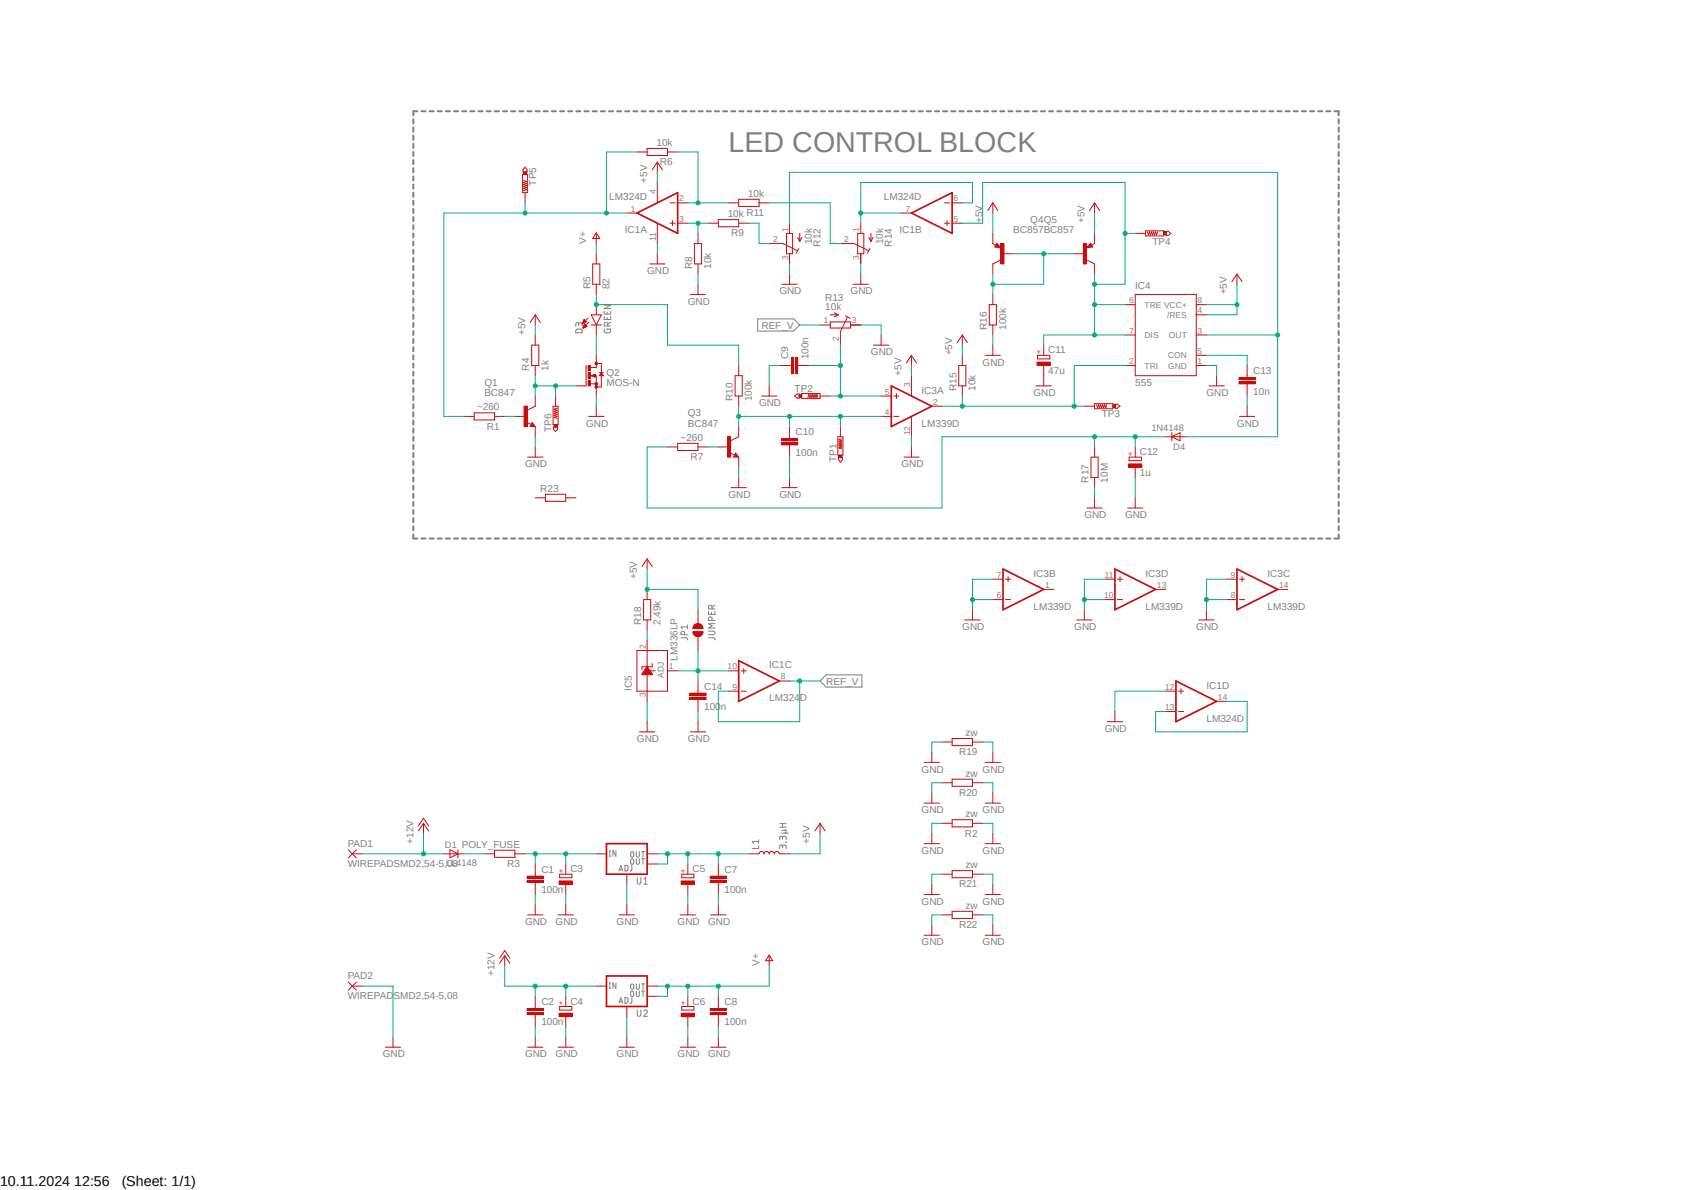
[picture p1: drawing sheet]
<svg xmlns="http://www.w3.org/2000/svg" width="420mm" height="297mm" viewBox="0 0 420 297" stroke-linecap="round" stroke-linejoin="round" font-family="sans-serif">
<path d="M85.6 27.5l249 237M334.6 27.5l-249 237" fill="none" stroke="#fff" stroke-width=".25"/>
<g fill="none" stroke="#808080" stroke-width=".51">
<path d="M103.2 29.8v1M103.2 31.8v1.1M103.2 33.9v1M103.2 35.9v1M103.2 37.9v1M103.2 40v1M104.2 27.8h-1v1M105.2 27.8h1.1M107.3 27.8h1M109.3 27.8h1M111.3 27.8h1.1M113.4 27.8h1"/>
<path d="M115.4 27.8h1M117.4 27.8h1M119.5 27.8h1M121.5 27.8h1M123.5 27.8h1.1M125.6 27.8h1M127.6 27.8h1.1M129.7 27.8h1M131.7 27.8h1M133.7 27.8h1M135.8 27.8h1M137.8 27.8h1"/>
<path d="M139.8 27.8h1M141.9 27.8h1M143.9 27.8h1M145.9 27.8h1.1M148 27.8h1M150 27.8h1M152.1 27.8h1M154.1 27.8h1M156.1 27.8h1M158.2 27.8h1M160.2 27.8h1M162.2 27.8h1"/>
<path d="M164.3 27.8h1M166.3 27.8h1M168.3 27.8h1M170.3 27.8h1.1M172.4 27.8h1M174.5 27.8h1M176.5 27.8h1M178.5 27.8h1M180.6 27.8h1M182.6 27.8h1M184.6 27.8h1M186.6 27.8h1.1"/>
<path d="M188.7 27.8h1M190.7 27.8h1M192.7 27.8h1.1M194.8 27.8h1M196.8 27.8h1.1M198.9 27.8h1M200.9 27.8h1M202.9 27.8h1.1M205 27.8h1M207 27.8h1M209 27.8h1.1M211.1 27.8h1"/>
<path d="M213.1 27.8h1M215.1 27.8h1.1M217.2 27.8h1M219.2 27.8h1.1M221.3 27.8h1M223.3 27.8h1M225.3 27.8h1.1M227.4 27.8h1M229.4 27.8h1M231.4 27.8h1.1M233.5 27.8h1M235.5 27.8h1"/>
<path d="M237.5 27.8h1M239.6 27.8h1M241.6 27.8h1.1M243.7 27.8h1M245.7 27.8h1M247.7 27.8h1.1M249.8 27.8h1M251.8 27.8h1M253.8 27.8h1M255.9 27.8h1M257.9 27.8h1M259.9 27.8h1"/>
<path d="M262 27.8h1M264 27.8h1M266.1 27.8h1M268.1 27.8h1M270.1 27.8h1M272.2 27.8h1M274.2 27.8h1M276.2 27.8h1M278.3 27.8h1M280.3 27.8h1M282.3 27.8h1M284.4 27.8h1"/>
<path d="M286.4 27.8h1M288.5 27.8h1M290.5 27.8h1M292.5 27.8h1M294.6 27.8h1M296.6 27.8h1M298.6 27.8h1M300.7 27.8h1M302.7 27.8h1M304.7 27.8h1M306.7 27.8h1.1M308.8 27.8h1"/>
<path d="M310.8 27.8h1.1M312.9 27.8h1M314.9 27.8h1M316.9 27.8h1.1M319 27.8h1M321 27.8h1M323 27.8h1.1M325.1 27.8h1M327.1 27.8h1M329.1 27.8h1.1M331.2 27.8h1M333.2 27.8h1.1v1"/>
<path d="M334.3 29.8v1M334.3 31.8v1.1M334.3 33.9v1M334.3 35.9v1M334.3 37.9v1M334.3 40v1M103.2 42v1M103.2 44v1M103.2 46.1v1M103.2 48.1v1M103.2 50.1v1M103.2 52.2v1"/>
<path d="M103.2 54.2v1M103.2 56.2v1M103.2 58.3v1M334.3 42v1M334.3 44v1M334.3 46.1v1M334.3 48.1v1M334.3 50.1v1M334.3 52.2v1M334.3 54.2v1M334.3 56.2v1M334.3 58.3v1"/>
<path d="M103.2 60.3v1M103.2 62.3v1M103.2 64.3v1.1M103.2 66.4v1M103.2 68.4v1M103.2 70.4v1.1M103.2 72.5v1M103.2 74.5v1M103.2 76.5v1.1M103.2 78.6v1M334.3 60.3v1M334.3 62.3v1"/>
<path d="M334.3 64.3v1.1M334.3 66.4v1M334.3 68.4v1M334.3 70.4v1.1M334.3 72.5v1M334.3 74.5v1M334.3 76.5v1.1M334.3 78.6v1M103.2 80.6v1M103.2 82.6v1M103.2 84.6v1M103.2 86.7v1"/>
<path d="M103.2 88.7v1M103.2 90.7v1M103.2 92.8v1M103.2 94.8v1M103.2 96.8v1M103.2 98.8v1.1M334.3 80.6v1M334.3 82.6v1M334.3 84.6v1M334.3 86.7v1M334.3 88.7v1M334.3 90.7v1"/>
<path d="M334.3 92.8v1M334.3 94.8v1M334.3 96.8v1M334.3 98.8v1.1M103.2 100.9v1M103.2 102.9v1M103.2 104.9v1.1M103.2 107v1M103.2 109v1M103.2 111v1.1M103.2 113.1v1M103.2 115.1v1"/>
<path d="M103.2 117.1v1.1M103.2 119.2v1M334.3 100.9v1M334.3 102.9v1M334.3 104.9v1.1M334.3 107v1M334.3 109v1M334.3 111v1.1M334.3 113.1v1M334.3 115.1v1M334.3 117.1v1.1M334.3 119.2v1"/>
<path d="M103.2 121.2v1M103.2 123.2v1M103.2 125.3v1M103.2 127.3v1M103.2 129.3v1M103.2 131.4v1M103.2 133.4v1h1M105.2 134.4h1.1M107.3 134.4h1M109.3 134.4h1M111.3 134.4h1.1M113.4 134.4h1"/>
<path d="M115.4 134.4h1M117.4 134.4h1M119.5 134.4h1M121.5 134.4h1M123.5 134.4h1.1M125.6 134.4h1M127.6 134.4h1.1M129.7 134.4h1M131.7 134.4h1M133.7 134.4h1M135.8 134.4h1M137.8 134.4h1"/>
<path d="M139.8 134.4h1M141.9 134.4h1M143.9 134.4h1M145.9 134.4h1.1M148 134.4h1M150 134.4h1M152.1 134.4h1M154.1 134.4h1M156.1 134.4h1M158.2 134.4h1M160.2 134.4h1M162.2 134.4h1"/>
<path d="M164.3 134.4h1M166.3 134.4h1M168.3 134.4h1M170.3 134.4h1.1M172.4 134.4h1M174.5 134.4h1M176.5 134.4h1M178.5 134.4h1M180.6 134.4h1M182.6 134.4h1M184.6 134.4h1M186.6 134.4h1.1"/>
<path d="M188.7 134.4h1M190.7 134.4h1M192.7 134.4h1.1M194.8 134.4h1M196.8 134.4h1.1M198.9 134.4h1M200.9 134.4h1M202.9 134.4h1.1M205 134.4h1M207 134.4h1M209 134.4h1.1M211.1 134.4h1"/>
<path d="M213.1 134.4h1M215.1 134.4h1.1M217.2 134.4h1M219.2 134.4h1.1M221.3 134.4h1M223.3 134.4h1M225.3 134.4h1.1M227.4 134.4h1M229.4 134.4h1M231.4 134.4h1.1M233.5 134.4h1M235.5 134.4h1"/>
<path d="M237.5 134.4h1M239.6 134.4h1M241.6 134.4h1.1M243.7 134.4h1M245.7 134.4h1M247.7 134.4h1.1M249.8 134.4h1M251.8 134.4h1M253.8 134.4h1M255.9 134.4h1M257.9 134.4h1M259.9 134.4h1"/>
<path d="M262 134.4h1M264 134.4h1M266.1 134.4h1M268.1 134.4h1M270.1 134.4h1M272.2 134.4h1M274.2 134.4h1M276.2 134.4h1M278.3 134.4h1M280.3 134.4h1M282.3 134.4h1M284.4 134.4h1"/>
<path d="M286.4 134.4h1M288.5 134.4h1M290.5 134.4h1M292.5 134.4h1M294.6 134.4h1M296.6 134.4h1M298.6 134.4h1M300.7 134.4h1M302.7 134.4h1M304.7 134.4h1M306.7 134.4h1.1M308.8 134.4h1"/>
<path d="M310.8 134.4h1.1M312.9 134.4h1M314.9 134.4h1M316.9 134.4h1.1M319 134.4h1M321 134.4h1M323 134.4h1.1M325.1 134.4h1M327.1 134.4h1M329.1 134.4h1.1M331.2 134.4h1M334.3 133.4v1h-1.1"/>
<path d="M334.3 121.2v1M334.3 123.2v1M334.3 125.3v1M334.3 127.3v1M334.3 129.3v1M334.3 131.4v1"/>
</g>
<g fill="none" stroke="#808080" stroke-width=".25">
<path d="M150.9 77.7v.7h1.6v-.7M150.9 79v.8h1.6v-.8M150.9 76.2h1.6l-1.6 .8h1.6M151.6 77.9v.5M151.6 79.2v.6M189.2 79.6h9l1.5 1.5-1.5 1.5h-9zM144 82.2h1.2l.2 .9h-1.6zM144.5 81a.45 .45 0 0 1 .3-.5 .45 .45 0 0 1 .5 .3l.1 .6M144.5 81.2l-.1-.5-.5-.1-.1 .8M150.9 82.1l.1 .9 1.1 .1 .3-.3 .1-.7h-.9v.3M151.8 81.4l-.1-.7a.46 .46 0 0 0-.5-.2 .46 .46 0 0 0-.3 .4v.5h1.6M152.5 80.5l-.7 .3"/>
<path d="M170.1 159.2h1.4l.2 .5M170.9 158.4v-.7a.46 .46 0 0 0-.5-.2 .46 .46 0 0 0-.3 .4v.5h1.6M171.7 156v.9M171.7 156.5h-1.6l.3 .4M176.9 159.2h1.5l.1 .5M176.9 157.5h1.2a.45 .45 0 0 1 .4 .5 .45 .45 0 0 1-.4 .4h-1.2M176.9 152.6v.7h1.6v-.7M177.6 152.8v.5M177.8 154.9v-.5a.45 .45 0 0 0-.4-.4 .45 .45 0 0 0-.5 .4v.5h1.6M177.8 152v-.5a.45 .45 0 0 0-.3-.4 .45 .45 0 0 0-.5 .2l-.1 .7h1.6M178.5 155.7h-1.6l.9 .5-.9 .6h1.6M178.5 151l-.7 .4"/>
<path d="M204.8 170l1.5-1.6h8.9v3.1h-8.9zM152.1 213.7h.3M152.1 212.3h.3M152.3 212.3v1.4M153.8 212.3v1.4l-.8-1.4v1.4M154.6 217.4l.4-1.4 .5 1.4M154.6 217h.8M156 216l.8 .2v.8l-.2 .3-.6 .1zM157.5 214.5l.1-.1a.4 .4 0 0 1 .6 .3v.8l-.6 .2-.1-.4zM157.5 212.7l.1-.1a.4 .4 0 0 1 .6 .3v.8l-.6 .2-.1-.3zM157.8 216v1.1l-.5 .3M158.9 214.3v1.2l.4 .2 .3-.2v-1.2"/>
<path d="M158.9 212.6v1.1l.4 .3 .3-.3v-1.1M159.1 219v1.2a.45 .45 0 0 0 .4 .5 .45 .45 0 0 0 .5-.3v-1.4M160.2 214.3h.8M160.2 212.6h.8M160.6 212.6v1.4M160.6 214.3v1.4M160.7 219.4l.5-.4v1.7M189.4 211.1v.7h-1.6M189.4 209.6v.9M189.4 210h-1.6l.4 .5M194.7 206.5h1.6M194.7 205.6h1.6"/>
<path d="M195.2 207.9h1.6M195.4 211.3a.45 .45 0 0 1 .4-.4 .45 .45 0 0 1 .5 .2v.7M195.4 211.6l-.2-.7h-.3l-.2 .9M195.4 209.1l.1-.2a.46 .46 0 0 1 .5-.2 .46 .46 0 0 1 .3 .4v.5M195.4 209.4l-.1-.5-.3-.2-.3 .2v.7M195.4 205.6v.9M195.9 207.2l.4 .4-.4 .3M196.3 210.2h.1M196.3 207.1l-.2 .1h-.9M160.7 220.7h.9M152.1 246.7h.3M152.1 245.3h.3"/>
<path d="M152.3 245.3v1.4M153.8 245.3v1.4l-.8-1.4v1.4M154.6 250.4l.4-1.4 .5 1.4M154.6 250h.8M156 249l.8 .2v1l-.4 .2h-.4zM157.5 247.5l.1-.1a.4 .4 0 0 1 .6 .3v.6a.39 .39 0 0 1-.2 .4 .39 .39 0 0 1-.5-.2zM157.5 245.7l.1-.1a.4 .4 0 0 1 .6 .4v.5a.39 .39 0 0 1-.2 .4 .39 .39 0 0 1-.5-.1zM157.8 249l-.1 1.2-.4 .2M158.9 247.4v.9a.39 .39 0 0 0 .3 .4 .39 .39 0 0 0 .4-.2v-1.1M158.9 245.6v.9a.39 .39 0 0 0 .3 .4 .39 .39 0 0 0 .4-.1v-1.2M159.1 252.1l.1 1.3a.46 .46 0 0 0 .5 .2 .46 .46 0 0 0 .3-.4v-1.1M160.2 247.4h.8"/>
<path d="M160.2 245.6h.8M160.6 245.6v1.4M160.6 247.4v1.4M160.7 252.4a.45 .45 0 0 1 .7-.4 .45 .45 0 0 1 .1 .8l-.8 .9h.9"/>
</g>
<path d="M159 53.2l10.2-5.1v10.2zM227.6 53.2l10.1-5.1v10.2zM222.5 96.3l10.2 5.1-10.2 5.1zM250.4 142l10.2 5.1-10.2 5.1zM278.4 142l10.1 5.1-10.1 5.1zM308.9 142l10.1 5.1-10.1 5.1zM184.4 164.9l10.2 5.1-10.2 5zM293.6 170l10.2 5-10.2 5.1z" fill="none" stroke="#c90d0c" stroke-width=".42"/>
<g fill="none" stroke="#c90d0c" stroke-width=".25">
<path d="M156.5 53.2h2.5M164.1 45.6v5M164.1 55.7v5.1M167.3 55.7h1.3M167.3 50.6h1.3M167.9 55.1v1.2M169.2 55.7h2.5M169.2 50.6h2.5M225.1 53.2h2.5M235.8 55.7h1.3M235.8 50.6h1.3M236.5 55.1v1.2"/>
<path d="M237.7 55.7h2.6M237.7 50.6h2.6M220 98.8h2.5M223.2 98.8h1.3M223.8 98.2v1.3M227.6 93.8v5M197.1 109v.5M197.1 111v.5M220 103.9h2.5M223.2 103.9h1.3M227.6 103.9v5.1M232.7 101.4h2.5"/>
<path d="M247.9 144.6h2.5M247.9 149.6h2.5M251.1 144.6h1.2M251.1 149.6h1.2M251.7 143.9v1.3M260.6 147.1h2.5M275.8 144.6h2.6M275.8 149.6h2.6M279 144.6h1.3M279 149.6h1.3M279.7 143.9v1.3M288.5 147.1h2.6"/>
<path d="M306.3 144.6h2.6M306.3 149.6h2.6M309.5 144.6h1.3M309.5 149.6h1.3M310.1 143.9v1.3M319 147.1h2.6M181.9 167.4h2.5M181.9 172.5h2.5M185.1 167.4h1.3M185.1 172.5h1.3M185.7 166.8v1.3M194.6 170h2.5"/>
<path d="M291.1 172.5h2.5M291.1 177.6h2.5M294.3 172.5h1.2M294.3 177.6h1.2M294.9 171.9v1.2M303.8 175h2.5"/>
</g>
<path d="M195.1 110.5h4.1v.5h-4.1z" fill-rule="evenodd" fill="#c90d0c"/>
<path d="M195.1 110.5h4.1v.5h-4.1z" fill="none" stroke="#c90d0c" stroke-width=".25"/>
<path d="M195.1 109.5h4.1v.5h-4.1z" fill-rule="evenodd" fill="#c90d0c"/>
<g fill="none" stroke="#c90d0c" stroke-width=".25">
<path d="M148 65.9h1.8v5.1h-1.8zM148.9 63.3v2.6M148.9 71v2.5M183.6 93.8h1.7v5h-1.7zM184.4 91.2v2.6M184.4 98.8v2.6M131.4 105.4l1.3 .6M132.9 105.5l.7 1h-1.2zM132.9 106l.1 .2h-.4l.3-.5 .5 .6h-.8M133.6 101.4l-2 1M195.1 109.5h4.1v.5h-4.1zM197.1 106.5v2.5"/>
<path d="M197.1 111.5v2.6"/>
</g>
<path d="M130.9 101.4h.7v5.1h-.7z" fill-rule="evenodd" fill="#c90d0c"/>
<path d="M133.6 98.8v2.6M128.6 103.9h2.5M130.9 101.4h.7v5.1h-.7zM133.6 106.5v2.5M182.2 113l1.2 .6M183.7 113.1l.7 1h-1.2zM183.7 113.6l.1 .2h-.4l.3-.5 .5 .7h-.8M184.4 109l-2 1" fill="none" stroke="#c90d0c" stroke-width=".25"/>
<path d="M181.7 109h.7v5.1h-.7z" fill-rule="evenodd" fill="#c90d0c"/>
<path d="M271.3 64.9l2 1M272.3 61.4h-.4l.4-.2 .2 .4-1 .1 .8-.8 .4 .7M272.3 60.7l.5 .9-1.5 .2zM273.3 60.8l-.7 .4M179.4 111.5h2.5M181.7 109h.7v5.1h-.7zM184.4 106.5v2.5M184.4 114.1v2.5" fill="none" stroke="#c90d0c" stroke-width=".25"/>
<path d="M270.5 60.8h.8v5.1h-.8z" fill-rule="evenodd" fill="#c90d0c"/>
<path d="M273.3 58.3v2.5M247.9 60.8l.8 .4M248.9 60.7l1 1.1-1.5-.2zM248.9 61.4h.4l-.4-.2-.2 .4 1 .1-.8-.8-.4 .7M249.9 64.9l-2 1M268.2 63.3h2.6M270.5 60.8h.8v5.1h-.8zM273.3 65.9v2.5" fill="none" stroke="#c90d0c" stroke-width=".25"/>
<path d="M249.9 60.8h.8v5.1h-.8z" fill-rule="evenodd" fill="#c90d0c"/>
<g fill="none" stroke="#c90d0c" stroke-width=".25">
<path d="M196.4 58.3h1.5v5h-1.5zM197.1 55.7v2.6M199.2 59.3l.5 1M199.7 58.3v2M200.2 59.3l-.5 1M214.2 58.3h1.5v5h-1.5zM214.9 55.7v2.6M217 59.3l.5 1M217.5 58.3v2M218 59.3l-.5 1M247.9 58.3v2.5M146.9 79.3l-1.4 1.4"/>
<path d="M147.6 78.6h2.6l-1.3 2.5zM148.9 76v2.6M192.1 60.8h3.4l3.5 1.7M197.1 63.3v2.6M199.4 62.1l-.6 1.1M209.8 60.8h3.5l3.5 1.7M214.9 63.3v2.6M217.2 62.1l-.6 1.1M247.9 65.9v2.5M249.9 60.8h.8v5.1h-.8zM250.4 63.3h2.6M147 80.5l-1.4 1.4"/>
<path d="M147.6 81.1h2.6M148.9 81.1v2.5M291.1 109h5.1M292.6 109l2-1v2zM292.6 108v2"/>
</g>
<path d="M145.8 79.7l.7 .6-1 .5z" fill-rule="evenodd" fill="#c90d0c"/>
<path d="M145.8 79.7l.7 .6-1 .5z" fill="none" stroke="#c90d0c" stroke-width=".25"/>
<path d="M146 80.8l.6 .7-1 .5z" fill-rule="evenodd" fill="#c90d0c"/>
<path d="M146 80.8l.6 .7-1 .5zM146.3 91.2v5.1M147.4 95.8h1.5M147.6 93.8l1-.4v.7zM147.9 93.8l.6 .2v-.5l-.5 .3M148.9 90.7h1.3v5.9h-1.3v-2.8h-1.5M148.9 91.2v.5h-1.5M149.6 93h1.1M150.2 93l.5 .8h-1.1zM150.2 93.3l.2 .3h-.5z" fill="none" stroke="#c90d0c" stroke-width=".25"/>
<circle cx="148.9" cy="96.6" r=".33" fill="#c90d0c"/>
<circle cx="148.9" cy="96.6" r=".33" fill="none" stroke="#c90d0c" stroke-width=".25"/>
<circle cx="148.9" cy="95.8" r=".33" fill="#c90d0c"/>
<circle cx="148.9" cy="95.8" r=".33" fill="none" stroke="#c90d0c" stroke-width=".25"/>
<circle cx="148.9" cy="90.7" r=".33" fill="#c90d0c"/>
<circle cx="148.9" cy="90.7" r=".33" fill="none" stroke="#c90d0c" stroke-width=".25"/>
<path d="M146.9 91.2h.5v1.3h-.5z" fill-rule="evenodd" fill="#c90d0c"/>
<path d="M146.9 91.2h.5v1.3h-.5z" fill="none" stroke="#c90d0c" stroke-width=".25"/>
<path d="M146.9 95h.5v1.3h-.5z" fill-rule="evenodd" fill="#c90d0c"/>
<path d="M146.9 95h.5v1.3h-.5z" fill="none" stroke="#c90d0c" stroke-width=".25"/>
<path d="M146.9 93h.5v1.5h-.5z" fill-rule="evenodd" fill="#c90d0c"/>
<g fill="none" stroke="#c90d0c" stroke-width=".25">
<path d="M164.1 40.5l1.3 1.9M164.1 40.5l-1.2 1.9M164.1 40.5v2.5M247.9 50.6v2.6M247.9 50.6l1.3 1.9M247.9 50.6l-1.3 1.9M273.3 50.6l1.3 1.9M273.3 50.6l-1.3 1.9M273.3 50.6v2.6M247 76h1.8v5.1h-1.8zM247.9 73.5v2.5M308.9 68.4l1.2 1.9"/>
<path d="M308.9 68.4l-1.3 1.9M308.9 68.4v2.6M143.8 96.3h2.5M146.9 93h.5v1.5h-.5zM148.9 88.7v2.5M148.9 96.3v2.5M218.1 86.1h3.8M220 83.6v2.5M227.6 88.7v2.5M227.6 88.7l1.3 1.9M227.6 88.7l-1.3 1.9M239.4 91.2h1.8v5.1h-1.8z"/>
<path d="M240.3 83.6v2.5M240.3 88.7v2.5M240.3 96.3v2.5M240.3 83.6l1.3 1.9M240.3 83.6l-1.3 1.9M246 88.7h3.8M247.9 81.1v2.5M247.9 86.1v2.6M258.7 96.3h3.8M260.6 93.8v2.5M301.9 96.3h3.8M303.8 93.8v2.5"/>
<path d="M311.4 93.8v.5M311.4 95.8v.5M147 103.9h3.8M148.9 101.4v2.5M166.7 111.5h2.5M169.2 110.7h5.1v1.7h-5.1zM174.3 111.5h2.5M184.4 119.2v2.5M197.1 119.2v2.5M225.7 114.1h3.8M227.6 111.5v2.6M182.5 121.7h3.9"/>
<path d="M195.2 121.7h3.9"/>
</g>
<path d="M309.4 95.3h4v.5h-4z" fill-rule="evenodd" fill="#c90d0c"/>
<path d="M309.4 95.3h4v.5h-4z" fill="none" stroke="#c90d0c" stroke-width=".25"/>
<path d="M309.4 94.3h4v.5h-4z" fill-rule="evenodd" fill="#c90d0c"/>
<g fill="none" stroke="#c90d0c" stroke-width=".25">
<path d="M159 37.9h2.6M161.6 37h5.1v1.8h-5.1zM166.7 37.9h2.5M148.9 58.1l.9 1.4h-1.8zM148.9 58.3v2.5M174.3 58.3v2.5M176.8 55.7h2.6M179.4 54.8h5v1.8h-5zM181.9 50.6h2.5M184.4 49.7h5.1v1.8h-5.1zM184.4 55.7h2.6M189.5 50.6h2.6"/>
<path d="M133.6 78.6v2.5M133.6 78.6l1.3 1.9M133.6 78.6l-1.2 1.9M162.2 65.9h3.8M164.1 63.3v2.6M172.4 73.5h3.8M173.4 60.8h1.8v5.1h-1.8zM174.3 65.9v2.5M174.3 71v2.5M195.2 71h3.9M197.1 68.4v2.6M213 71h3.8"/>
<path d="M214.9 68.4v2.6M280.9 76h2.6M283.5 73.5h15.2v20.3h-15.2zM298.7 76h2.5M298.7 78.6h2.5M132.8 86.1h1.7v5.1h-1.7zM133.6 83.6v2.5M133.6 91.2v2.6M280.9 91.2h2.6M280.9 83.6h2.6M298.7 91.2h2.5M298.7 83.6h2.5"/>
<path d="M298.7 88.7h2.5M309.4 94.3h4v.5h-4zM311.4 91.2v2.6M311.4 96.3v2.5M115.9 103.9h2.5M118.4 103h5.1v1.8h-5.1zM123.5 103.9h2.5M131.7 114.1h3.9M133.6 111.5v2.6M209.2 109h1.3v4.6h-1.3zM209.3 114.2h1.1v.5l-.6 .7-.5-.7zM210.2 109.5l-.7 .3 .7 .2-.7 .3 .7 .2-.7 .3 .7 .2-.7 .3 .7 .2-.7 .3 .7 .3"/>
<path d="M272.4 114.1h1.8v5.1h-1.8zM273.3 111.5v2.6M273.3 119.2v2.5M309.5 103.9h3.8M311.4 101.4v2.5M271.4 126.8h3.8M273.3 124.2v2.6M281.6 126.8h3.8M283.5 124.2v2.6"/>
</g>
<path d="M209.5 113.6h.7v.6h-.7z" fill-rule="evenodd" fill="#c90d0c"/>
<path d="M198.4 98.8l.7-.5h.5v1.1h-.5zM200.2 98.2h4.6v1.3h-4.6zM201.7 99.2l.3-.7 .2 .7 .3-.7 .2 .7 .3-.7 .2 .7 .3-.7 .3 .7 .2-.7 .3 .7M209.5 113.6h.7v.6h-.7zM209.8 106.5v2.5" fill="none" stroke="#c90d0c" stroke-width=".25"/>
<path d="M199.6 98.5h.6v.7h-.6z" fill-rule="evenodd" fill="#c90d0c"/>
<path d="M199.6 98.5h.6v.7h-.6zM204.8 98.8h2.5M273.3 100.8h4.6v1.2h-4.6zM273.8 101l.3 .8 .2-.8 .3 .8 .2-.8 .3 .8 .2-.8 .3 .8 .2-.8 .3 .8 .3-.8M278.5 100.9h.5l.7 .5-.7 .5h-.5z" fill="none" stroke="#c90d0c" stroke-width=".25"/>
<path d="M277.9 101h.6v.8h-.6z" fill-rule="evenodd" fill="#c90d0c"/>
<path d="M286 57.6h4.6v1.3h-4.6zM286.5 57.9l.3 .7 .2-.7 .3 .7 .2-.7 .3 .7 .2-.7 .3 .7 .2-.7 .3 .7 .3-.7M291.2 57.7h.5l.7 .6-.7 .5h-.5zM270.8 101.4h2.5M277.9 101h.6v.8h-.6z" fill="none" stroke="#c90d0c" stroke-width=".25"/>
<path d="M290.6 57.9h.6v.7h-.6z" fill-rule="evenodd" fill="#c90d0c"/>
<path d="M130.5 43.5h1.2v4.6h-1.2zM130.7 45l.8 .3-.8 .3 .8 .2-.8 .3 .8 .2-.8 .3 .8 .2-.8 .3 .8 .2-.8 .3M131.1 41.7l.5 .7v.5h-1v-.5zM283.5 58.3h2.5M290.6 57.9h.6v.7h-.6z" fill="none" stroke="#c90d0c" stroke-width=".25"/>
<path d="M130.7 42.9h.8v.6h-.8z" fill-rule="evenodd" fill="#c90d0c"/>
<path d="M130.7 42.9h.8v.6h-.8zM131.1 48.1v2.5M281.9 114.1h3.1v.9h-3.1z" fill="none" stroke="#c90d0c" stroke-width=".25"/>
<path d="M281.8 115.8h3.3v.8h-3.3z" fill-rule="evenodd" fill="#c90d0c"/>
<path d="M259.1 88.7h3v.9h-3zM281.8 115.8h3.3v.8h-3.3zM283.5 111.5v2.6M283.5 116.6v2.6" fill="none" stroke="#c90d0c" stroke-width=".25"/>
<path d="M259 90.4h3.3v.8h-3.3z" fill-rule="evenodd" fill="#c90d0c"/>
<path d="M197.1 91.2h.6M199.2 91.2h.5M259 90.4h3.3v.8h-3.3zM260.6 86.1v2.6M260.6 91.2v2.6" fill="none" stroke="#c90d0c" stroke-width=".25"/>
<path d="M198.7 89.2h.5v4.1h-.5z" fill-rule="evenodd" fill="#c90d0c"/>
<path d="M198.7 89.2h.5v4.1h-.5z" fill="none" stroke="#c90d0c" stroke-width=".25"/>
<path d="M197.7 89.2h.5v4.1h-.5z" fill-rule="evenodd" fill="#c90d0c"/>
<path d="M190.2 98.8h3.8M192.1 96.3v2.5M194.6 91.2h2.5M197.7 89.2h.5v4.1h-.5zM199.7 91.2h2.5M139.7 218.2h3.1v.9h-3.1z" fill="none" stroke="#c90d0c" stroke-width=".25"/>
<path d="M139.6 219.9h3.3v.8h-3.3z" fill-rule="evenodd" fill="#c90d0c"/>
<path d="M139.6 219.9h3.3v.8h-3.3zM141.3 215.6v2.6M170.2 218.2h3.1v.9h-3.1zM141.3 220.7v2.6" fill="none" stroke="#c90d0c" stroke-width=".25"/>
<path d="M170.1 219.9h3.3v.8h-3.3z" fill-rule="evenodd" fill="#c90d0c"/>
<path d="M170.1 219.9h3.3v.8h-3.3zM171.7 215.6v2.6M179.4 218.2v.5M171.7 220.7v2.6M179.4 220.2v.5" fill="none" stroke="#c90d0c" stroke-width=".25"/>
<path d="M177.3 219.7h4.1v.5h-4.1z" fill-rule="evenodd" fill="#c90d0c"/>
<path d="M177.3 219.7h4.1v.5h-4.1z" fill="none" stroke="#c90d0c" stroke-width=".25"/>
<path d="M177.3 218.7h4.1v.5h-4.1z" fill-rule="evenodd" fill="#c90d0c"/>
<path d="M133.6 218.2v.5M177.3 218.7h4.1v.5h-4.1zM179.4 215.6v2.6M133.6 220.2v.5M179.4 220.7v2.6" fill="none" stroke="#c90d0c" stroke-width=".25"/>
<path d="M131.6 219.7h4.1v.5h-4.1z" fill-rule="evenodd" fill="#c90d0c"/>
<path d="M131.6 219.7h4.1v.5h-4.1z" fill="none" stroke="#c90d0c" stroke-width=".25"/>
<path d="M131.6 218.7h4.1v.5h-4.1z" fill-rule="evenodd" fill="#c90d0c"/>
<g fill="none" stroke="#c90d0c" stroke-width=".25">
<path d="M110.8 213.1h5.1M112.4 212.1l1.9 1-1.9 1zM114.3 212.1v2M120.9 213.1h2.6M123.5 212.2h5.1v1.8h-5.1zM128.6 213.1h2.5M131.6 218.7h4.1v.5h-4.1zM133.6 215.6v2.6M148.9 213.1h2.5M156.5 218.2v2.5M161.6 213.1h2.5M161.6 215.6h2.5"/>
<path d="M187 213.1h2.5a.64 .64 0 0 1 .7-.6 .64 .64 0 0 1 .6 .6 .64 .64 0 0 1 .6-.6 .64 .64 0 0 1 .7 .6 .64 .64 0 0 1 .6-.6 .64 .64 0 0 1 .6 .6 .64 .64 0 0 1 .7-.6 .64 .64 0 0 1 .6 .6h2.5M204.8 205.5l1.2 1.9M204.8 205.5l-1.3 1.9M204.8 205.5v2.5M131.7 228.3h3.9M133.6 220.7v2.6M133.6 225.8v2.5M139.4 228.3h3.8M141.3 225.8v2.5M154.6 228.3h3.8M156.5 225.8v2.5M169.8 228.3h3.9"/>
<path d="M171.7 225.8v2.5M177.5 228.3h3.8M179.4 225.8v2.5M192.1 238.4l.9 1.4h-1.8zM192.1 238.5v2.5M139.7 251.2h3.1v.9h-3.1z"/>
</g>
<path d="M151.4 210.6h10.2v7.6h-10.2z" fill="none" stroke="#c90d0c" stroke-width=".42"/>
<path d="M139.6 252.9h3.3v.8h-3.3z" fill-rule="evenodd" fill="#c90d0c"/>
<path d="M139.6 252.9h3.3v.8h-3.3zM141.3 248.7v2.5M141.3 253.7v2.6M170.2 251.2h3.1v.9h-3.1z" fill="none" stroke="#c90d0c" stroke-width=".25"/>
<path d="M170.1 252.9h3.3v.8h-3.3z" fill-rule="evenodd" fill="#c90d0c"/>
<path d="M170.1 252.9h3.3v.8h-3.3zM171.7 248.7v2.5M171.7 253.7v2.6M179.4 251.2v.5M179.4 253.2v.5" fill="none" stroke="#c90d0c" stroke-width=".25"/>
<path d="M177.3 252.7h4.1v.5h-4.1z" fill-rule="evenodd" fill="#c90d0c"/>
<path d="M177.3 252.7h4.1v.5h-4.1z" fill="none" stroke="#c90d0c" stroke-width=".25"/>
<path d="M177.3 251.7h4.1v.5h-4.1z" fill-rule="evenodd" fill="#c90d0c"/>
<path d="M133.6 251.2v.5M133.6 253.2v.5M177.3 251.7h4.1v.5h-4.1zM179.4 248.7v2.5M179.4 253.7v2.6" fill="none" stroke="#c90d0c" stroke-width=".25"/>
<path d="M131.6 252.7h4.1v.5h-4.1z" fill-rule="evenodd" fill="#c90d0c"/>
<path d="M131.6 252.7h4.1v.5h-4.1z" fill="none" stroke="#c90d0c" stroke-width=".25"/>
<path d="M131.6 251.7h4.1v.5h-4.1z" fill-rule="evenodd" fill="#c90d0c"/>
<g fill="none" stroke="#c90d0c" stroke-width=".25">
<path d="M161.6 159.8v15.2M159 162.3h7.7v10.2h-7.7zM162.2 167.4h1.4M162.9 165.7v.7h-2.6v.8M166.7 167.4h2.5M104.5 206.1l1.2-1.9 1.3 1.9M105.7 205.5l1.3 1.9M105.7 205.5l-1.2 1.9M105.7 205.5v2.5M124.8 239.1l1.2-1.9 1.3 1.9M126 238.5l1.3 1.9M126 238.5l-1.2 1.9"/>
<path d="M126 238.5v2.5M131.6 251.7h4.1v.5h-4.1zM133.6 248.7v2.5M133.6 253.7v2.6M133.6 258.8v2.6M141.3 258.8v2.6M148.9 246.1h2.5M156.5 251.2v2.5M156.5 258.8v2.6M161.6 246.1h2.5M161.6 248.7h2.5M171.7 258.8v2.6"/>
<path d="M179.4 258.8v2.6M131.7 261.4h3.9M139.4 261.4h3.8M154.6 261.4h3.8M169.8 261.4h3.9M177.5 261.4h3.8"/>
</g>
<path d="M151.4 243.6h10.2v7.6h-10.2z" fill="none" stroke="#c90d0c" stroke-width=".42"/>
<path d="M161.6 166.3l1.3 2.1h-2.6z" fill-rule="evenodd" fill="#c90d0c"/>
<path d="M161.6 139.5v2.5M161.6 139.5l1.3 1.9M161.6 139.5l-1.3 1.9M160.7 149.6h1.8v5.1h-1.8zM161.6 147.1v2.5M161.6 154.7v2.6M161.6 166.3l1.3 2.1h-2.6zM174.3 172.5v.5M174.3 174.5v.5M159.7 182.7h3.8M161.6 180.1v2.6" fill="none" stroke="#c90d0c" stroke-width=".25"/>
<path d="M172.3 174h4v.5h-4z" fill-rule="evenodd" fill="#c90d0c"/>
<path d="M172.3 174h4v.5h-4z" fill="none" stroke="#c90d0c" stroke-width=".25"/>
<path d="M172.3 173h4v.5h-4z" fill-rule="evenodd" fill="#c90d0c"/>
<path d="M172.3 173h4v.5h-4zM174.3 170v2.5M174.3 175v2.6M172.4 182.7h3.8M174.3 180.1v2.6" fill="none" stroke="#c90d0c" stroke-width=".25"/>
<path d="M173.4 156a1.3 1.3 0 0 1 1.4-.3 1.3 1.3 0 0 1 .8 1.2h-2.6z" fill-rule="evenodd" fill="#c90d0c"/>
<path d="M173.4 156a1.3 1.3 0 0 1 1.4-.3 1.3 1.3 0 0 1 .8 1.2h-2.6z" fill="none" stroke="#c90d0c" stroke-width=".25"/>
<path d="M173 157.6h2.6a1.27 1.27 0 0 1-1.3 1.3 1.27 1.27 0 0 1-1.3-1.3z" fill-rule="evenodd" fill="#c90d0c"/>
<g fill="none" stroke="#c90d0c" stroke-width=".25">
<path d="M207.3 78.6h2M208.3 78.1l1 .5M209.3 78.6l-1 .5M211.1 78.8l1.2 .7M211.6 79.2l-1.8 3.6v3.3M204.8 81.1h2.5M207.3 80.3h5.1v1.6h-5.1zM212.4 81.1h2.5M138.1 101.4h1.3v4.6h-1.3zM138.2 106.6h1v.5l-.5 .6-.5-.6zM139.1 101.9l-.8 .3 .8 .2-.8 .3 .8 .2-.8 .3 .8 .2-.8 .3 .8 .2-.8 .3 .8 .2M173 157.6h2.6a1.27 1.27 0 0 1-1.3 1.3 1.27 1.27 0 0 1-1.3-1.3z"/>
<path d="M174.3 152.2v3.4M174.3 158.9v3.4M240.9 154.7h3.8M242.8 152.2v2.5M268.9 154.7h3.8M270.8 152.2v2.5M299.3 154.7h3.8M301.2 152.2v2.5M278.4 177.6v2.5M230.8 190.3h3.8M232.7 187.7v2.6M232.7 197.9v2.5"/>
<path d="M235.2 185.2h2.5M235.2 195.4h2.5M237.7 184.3h5.1v1.8h-5.1zM237.7 194.5h5.1v1.8h-5.1zM242.8 185.2h2.6M242.8 195.4h2.6M246 190.3h3.8M247.9 187.7v2.6M247.9 197.9v2.5M276.5 180.1h3.8M87 212.1l2 2M88 213.1h2.5"/>
<path d="M89 212.1l-2 2M230.8 200.4h3.8M230.8 210.6h3.8M232.7 208v2.6M235.2 205.5h2.5M235.2 218.2h2.5M237.7 204.6h5.1v1.8h-5.1zM237.7 217.3h5.1v1.8h-5.1zM242.8 205.5h2.6M242.8 218.2h2.6M246 200.4h3.8M246 210.6h3.8"/>
<path d="M247.9 208v2.6M230.8 223.3h3.8M230.8 233.4h3.8M232.7 220.7v2.6M232.7 230.9v2.5M235.2 228.3h2.5M237.7 227.5h5.1v1.7h-5.1zM242.8 228.3h2.6M246 223.3h3.8M246 233.4h3.8M247.9 220.7v2.6M247.9 230.9v2.5"/>
<path d="M87 245.1l2 2M88 246.1h2.5M89 245.1l-2 2M98.1 258.8v2.6M96.2 261.4h3.8"/>
</g>
<path d="M138.3 106h.8v.6h-.8z" fill-rule="evenodd" fill="#c90d0c"/>
<path d="M138.7 98.8v2.6M138.3 106h.8v.6h-.8zM133.6 124.2h2.6M136.2 123.4h5.1v1.7h-5.1zM141.3 124.2h2.5" fill="none" stroke="#c90d0c" stroke-width=".25"/>
<path d="M247.9 53.2v5.1M273.3 53.2v5.1M301.2 76h7.7M308.9 71v7.6h-7.7M227.6 91.2v2.6M240.3 86.1v2.6" fill="none" stroke="#0dab76" stroke-width=".25"/>
<circle cx="308.9" cy="76" r=".51" fill="#0dab76"/>
<g fill="none" stroke="#0dab76" stroke-width=".25">
<path d="M164.1 43v2.6M133.6 81.1v2.5M161.6 142v5.1h12.7v5.1M204.8 208v5.1h-7.7"/>
<circle cx="308.9" cy="76" r=".51"/>
</g>
<circle cx="161.6" cy="147.1" r=".51" fill="#0dab76"/>
<g fill="none" stroke="#0dab76" stroke-width=".25">
<path d="M148.9 73.5v2.5h17.8v7.6"/>
<circle cx="161.6" cy="147.1" r=".51"/>
</g>
<circle cx="148.9" cy="76" r=".51" fill="#0dab76"/>
<g fill="none" stroke="#0dab76" stroke-width=".25">
<path d="M164.1 60.8v2.5M174.3 68.4v2.6M197.1 65.9v2.5M214.9 65.9v2.5M148.9 98.8v2.6M166.7 83.6v2.5h17.7v5.1M194.6 91.2h-2.5v5.1M214.9 81.1h5.1v2.5M247.9 83.6v2.5M301.2 91.2h2.6v2.6M311.4 98.8v2.6M133.6 109v2.5"/>
<path d="M184.4 116.6v2.6M197.1 114.1v5.1M227.6 109v2.5M283.5 119.2v5M273.3 121.7v2.5M242.8 144.6v7.6M242.8 149.6h5.1M161.6 175v5.1M174.3 177.6v2.5M133.6 223.3v2.5M141.3 223.3v2.5M156.5 220.7v5.1"/>
<path d="M171.7 223.3v2.5M179.4 223.3v2.5M133.6 256.3v2.5M141.3 256.3v2.5M156.5 253.7v5.1M171.7 256.3v2.5M179.4 256.3v2.5"/>
<circle cx="148.9" cy="76" r=".51"/>
</g>
<circle cx="242.8" cy="149.6" r=".51" fill="#0dab76"/>
<g fill="none" stroke="#0dab76" stroke-width=".25">
<path d="M242.8 144.6h5.1M270.8 144.6v7.6M270.8 149.6h5"/>
<circle cx="242.8" cy="149.6" r=".51"/>
</g>
<circle cx="270.8" cy="149.6" r=".51" fill="#0dab76"/>
<g fill="none" stroke="#0dab76" stroke-width=".25">
<path d="M270.8 144.6h5M301.2 144.6v7.6M301.2 149.6h5.1"/>
<circle cx="270.8" cy="149.6" r=".51"/>
</g>
<circle cx="301.2" cy="149.6" r=".51" fill="#0dab76"/>
<g fill="none" stroke="#0dab76" stroke-width=".25">
<path d="M184.4 101.4v5.1M184.4 103.9h12.7M301.2 144.6h5.1M291.1 172.5h-12.7v5.1M235.2 185.2h-2.5v2.5M235.2 195.4h-2.5v2.5M245.4 185.2h2.5v2.5M245.4 195.4h2.5v2.5M235.2 205.5h-2.5v2.5M235.2 218.2h-2.5v2.5M245.4 205.5h2.5v2.5M245.4 218.2h2.5v2.5"/>
<path d="M235.2 228.3h-2.5v2.6M245.4 228.3h2.5v2.6M90.5 246.1h7.6v12.7"/>
<circle cx="301.2" cy="149.6" r=".51"/>
</g>
<circle cx="184.4" cy="103.9" r=".51" fill="#0dab76"/>
<g fill="none" stroke="#0dab76" stroke-width=".25">
<path d="M220 103.9h-22.9v2.6"/>
<circle cx="184.4" cy="103.9" r=".51"/>
</g>
<circle cx="197.1" cy="103.9" r=".51" fill="#0dab76"/>
<g fill="none" stroke="#0dab76" stroke-width=".25">
<path d="M209.8 103.9v2.6"/>
<circle cx="197.1" cy="103.9" r=".51"/>
</g>
<circle cx="209.8" cy="103.9" r=".51" fill="#0dab76"/>
<g fill="none" stroke="#0dab76" stroke-width=".25">
<path d="M207.3 98.8h12.7M209.8 86.1v12.7"/>
<circle cx="209.8" cy="103.9" r=".51"/>
</g>
<circle cx="209.8" cy="98.8" r=".51" fill="#0dab76"/>
<g fill="none" stroke="#0dab76" stroke-width=".25">
<path d="M202.2 91.2h7.6"/>
<circle cx="209.8" cy="98.8" r=".51"/>
</g>
<circle cx="209.8" cy="91.2" r=".51" fill="#0dab76"/>
<g fill="none" stroke="#0dab76" stroke-width=".25">
<path d="M253 63.3h15.2M260.6 63.3v7.7h-12.7v-2.6M176.8 111.5h2.6"/>
<circle cx="209.8" cy="91.2" r=".51"/>
</g>
<circle cx="260.6" cy="63.3" r=".51" fill="#0dab76"/>
<g fill="none" stroke="#0dab76" stroke-width=".25">
<path d="M247.9 71v2.5"/>
<circle cx="260.6" cy="63.3" r=".51"/>
</g>
<circle cx="247.9" cy="71" r=".51" fill="#0dab76"/>
<g fill="none" stroke="#0dab76" stroke-width=".25">
<path d="M240.3 98.8v2.6h-5.1"/>
<circle cx="247.9" cy="71" r=".51"/>
</g>
<circle cx="240.3" cy="101.4" r=".51" fill="#0dab76"/>
<g fill="none" stroke="#0dab76" stroke-width=".25">
<path d="M280.9 91.2h-12.7v10.2M240.3 101.4h30.5"/>
<circle cx="240.3" cy="101.4" r=".51"/>
</g>
<circle cx="268.2" cy="101.4" r=".51" fill="#0dab76"/>
<g fill="none" stroke="#0dab76" stroke-width=".25">
<path d="M197.1 55.7v-12.7h121.9v66h-22.8M301.2 88.7h10.2v2.5M301.2 83.6h17.8"/>
<circle cx="268.2" cy="101.4" r=".51"/>
</g>
<circle cx="319" cy="83.6" r=".51" fill="#0dab76"/>
<g fill="none" stroke="#0dab76" stroke-width=".25">
<path d="M283.5 109v2.5M291.1 109h-55.9v17.8"/>
<circle cx="319" cy="83.6" r=".51"/>
</g>
<circle cx="283.5" cy="109" r=".51" fill="#0dab76"/>
<g fill="none" stroke="#0dab76" stroke-width=".25">
<path d="M166.7 111.5h-5.1v15.3h73.6M273.3 109v2.5"/>
<circle cx="283.5" cy="109" r=".51"/>
</g>
<circle cx="273.3" cy="109" r=".51" fill="#0dab76"/>
<g fill="none" stroke="#0dab76" stroke-width=".25">
<path d="M280.9 45.6v25.4M273.3 68.4v2.6M280.9 76h-7.6v7.6h7.6"/>
<circle cx="273.3" cy="109" r=".51"/>
</g>
<circle cx="273.3" cy="76" r=".51" fill="#0dab76"/>
<g fill="none" stroke="#0dab76" stroke-width=".25">
<path d="M273.3 71v5M260.6 83.6h12.7"/>
<circle cx="273.3" cy="76" r=".51"/>
</g>
<circle cx="273.3" cy="83.6" r=".51" fill="#0dab76"/>
<g fill="none" stroke="#0dab76" stroke-width=".25">
<path d="M273.3 71h7.6M260.6 83.6v2.5"/>
<circle cx="273.3" cy="83.6" r=".51"/>
</g>
<circle cx="273.3" cy="71" r=".51" fill="#0dab76"/>
<g fill="none" stroke="#0dab76" stroke-width=".25">
<path d="M280.9 45.6h-35.5v10.1h-5.1M280.9 58.3h2.6"/>
<circle cx="273.3" cy="71" r=".51"/>
</g>
<circle cx="280.9" cy="58.3" r=".51" fill="#0dab76"/>
<g fill="none" stroke="#0dab76" stroke-width=".25">
<path d="M214.9 53.2h10.2M242.8 45.6h-27.9v10.1"/>
<circle cx="280.9" cy="58.3" r=".51"/>
</g>
<circle cx="214.9" cy="53.2" r=".51" fill="#0dab76"/>
<g fill="none" stroke="#0dab76" stroke-width=".25">
<path d="M171.7 55.7h5.1M174.3 55.7v2.6M242.8 45.6v5h-2.5"/>
<circle cx="214.9" cy="53.2" r=".51"/>
</g>
<circle cx="174.3" cy="55.7" r=".51" fill="#0dab76"/>
<g fill="none" stroke="#0dab76" stroke-width=".25">
<path d="M169.2 37.9h5.1v12.7M171.7 50.6h10.2"/>
<circle cx="174.3" cy="55.7" r=".51"/>
</g>
<circle cx="174.3" cy="50.6" r=".51" fill="#0dab76"/>
<g fill="none" stroke="#0dab76" stroke-width=".25">
<path d="M159 37.9h-7.6v15.3M156.5 53.2h-45.7v50.7h5.1"/>
<circle cx="174.3" cy="50.6" r=".51"/>
</g>
<circle cx="151.4" cy="53.2" r=".51" fill="#0dab76"/>
<g fill="none" stroke="#0dab76" stroke-width=".25">
<path d="M131.1 50.6v2.6"/>
<circle cx="151.4" cy="53.2" r=".51"/>
</g>
<circle cx="131.1" cy="53.2" r=".51" fill="#0dab76"/>
<g fill="none" stroke="#0dab76" stroke-width=".25">
<path d="M187 55.7h2.5v5.1h2.6M192.1 50.6h15.2v10.2h2.5M199.7 81.1h5.1M197.1 170h7.7M199.7 170v10.1h-20.3v-7.6h2.5"/>
<circle cx="131.1" cy="53.2" r=".51"/>
</g>
<circle cx="199.7" cy="170" r=".51" fill="#0dab76"/>
<g fill="none" stroke="#0dab76" stroke-width=".25">
<path d="M133.6 93.8v5M138.7 96.3h5.1"/>
<circle cx="199.7" cy="170" r=".51"/>
</g>
<circle cx="133.6" cy="96.3" r=".51" fill="#0dab76"/>
<g fill="none" stroke="#0dab76" stroke-width=".25">
<path d="M133.6 96.3h5.1v2.5"/>
<circle cx="133.6" cy="96.3" r=".51"/>
</g>
<circle cx="138.7" cy="96.3" r=".51" fill="#0dab76"/>
<g fill="none" stroke="#0dab76" stroke-width=".25">
<path d="M148.9 60.8v2.5M126 103.9h2.6M164.1 246.1h15.3v2.6M171.7 246.1v2.6M192.1 241v5.1"/>
<circle cx="138.7" cy="96.3" r=".51"/>
</g>
<circle cx="171.7" cy="246.1" r=".51" fill="#0dab76"/>
<circle cx="171.7" cy="246.1" r=".51" fill="none" stroke="#0dab76" stroke-width=".25"/>
<circle cx="179.4" cy="246.1" r=".51" fill="#0dab76"/>
<g fill="none" stroke="#0dab76" stroke-width=".25">
<path d="M166.7 246.1v2.6h-2.6"/>
<circle cx="179.4" cy="246.1" r=".51"/>
</g>
<circle cx="166.7" cy="246.1" r=".51" fill="#0dab76"/>
<g fill="none" stroke="#0dab76" stroke-width=".25">
<path d="M115.9 213.1h5M131.1 213.1h17.8M133.6 213.1v2.5M141.3 213.1v2.5M179.4 246.1h12.7"/>
<circle cx="166.7" cy="246.1" r=".51"/>
</g>
<circle cx="141.3" cy="213.1" r=".51" fill="#0dab76"/>
<circle cx="141.3" cy="213.1" r=".51" fill="none" stroke="#0dab76" stroke-width=".25"/>
<circle cx="133.6" cy="213.1" r=".51" fill="#0dab76"/>
<g fill="none" stroke="#0dab76" stroke-width=".25">
<path d="M164.1 213.1h15.3v2.5M171.7 213.1v2.5"/>
<circle cx="133.6" cy="213.1" r=".51"/>
</g>
<circle cx="171.7" cy="213.1" r=".51" fill="#0dab76"/>
<g fill="none" stroke="#0dab76" stroke-width=".25">
<path d="M179.4 213.1h7.6"/>
<circle cx="171.7" cy="213.1" r=".51"/>
</g>
<circle cx="179.4" cy="213.1" r=".51" fill="#0dab76"/>
<g fill="none" stroke="#0dab76" stroke-width=".25">
<path d="M166.7 213.1v2.5h-2.6"/>
<circle cx="179.4" cy="213.1" r=".51"/>
</g>
<circle cx="166.7" cy="213.1" r=".51" fill="#0dab76"/>
<g fill="none" stroke="#0dab76" stroke-width=".25">
<path d="M141.3 246.1v2.6M148.9 246.1h-15.3v2.6"/>
<circle cx="166.7" cy="213.1" r=".51"/>
</g>
<circle cx="141.3" cy="246.1" r=".51" fill="#0dab76"/>
<circle cx="141.3" cy="246.1" r=".51" fill="none" stroke="#0dab76" stroke-width=".25"/>
<circle cx="133.6" cy="246.1" r=".51" fill="#0dab76"/>
<g fill="none" stroke="#0dab76" stroke-width=".25">
<path d="M90.5 213.1h20.3M105.7 208v5.1M126 241v5.1h7.6"/>
<circle cx="133.6" cy="246.1" r=".51"/>
</g>
<circle cx="105.7" cy="213.1" r=".51" fill="#0dab76"/>
<g fill="none" stroke="#0dab76" stroke-width=".25">
<path d="M169.2 167.4h12.7M174.3 167.4v2.6"/>
<circle cx="105.7" cy="213.1" r=".51"/>
</g>
<circle cx="174.3" cy="167.4" r=".51" fill="#0dab76"/>
<g fill="none" stroke="#0dab76" stroke-width=".25">
<path d="M148.9 83.6v5.1M161.6 157.3v2.5M174.3 162.3v5.1M306.3 175h5.1v7.7h-22.9v-5.1h2.6"/>
<circle cx="174.3" cy="167.4" r=".51"/>
</g>
<text font-size="7.2" fill="#808080" x="181.9" y="37.9">LED CONTROL BLOCK</text>
<g font-size="3.6">
<text x="0" y="296">10.11.2024 12:56</text>
<text x="30.4" y="296">(Sheet: 1/1)</text>
</g>
<g font-size="2.5" fill="#808080">
<text x="163.9" y="36.4">10k</text>
<text x="164.8" y="41.2">R6</text>
<text x="133.9" y="46.3" transform="rotate(-90 133.9 46.3)">TP5</text>
<text x="161.6" y="45.6" transform="rotate(-90 161.6 45.6)">+5V</text>
<text x="152.1" y="49.9">LM324D</text>
<text x="186.8" y="49.1">10k</text>
<text x="220.7" y="49.9">LM324D</text>
<text x="156" y="58.1">IC1A</text>
<text x="181.7" y="54.2">10k R11</text>
<text x="182.5" y="59">R9</text>
<text x="224.6" y="58.1">IC1B</text>
<text x="245.4" y="55.7" transform="rotate(-90 245.4 55.7)">+5V</text>
<text x="253" y="58.3">BC857BC857</text>
<text x="257.3" y="55.7">Q4Q5</text>
<text x="270.8" y="55.7" transform="rotate(-90 270.8 55.7)">+5V</text>
<text x="146.3" y="60.8" transform="rotate(-90 146.3 60.8)">V+</text>
<text x="202.7" y="61" transform="rotate(-90 202.7 61)">10k</text>
<text x="204.9" y="61.6" transform="rotate(-90 204.9 61.6)">R12</text>
<text x="220.5" y="61" transform="rotate(-90 220.5 61)">10k</text>
<text x="222.7" y="61.6" transform="rotate(-90 222.7 61.6)">R14</text>
<text x="287.8" y="61">TP4</text>
<text x="161.6" y="68.4">GND</text>
<text x="172.8" y="67.1" transform="rotate(-90 172.8 67.1)">R8</text>
<text x="177.6" y="67.1" transform="rotate(-90 177.6 67.1)">10k</text>
<text x="147.4" y="72.2" transform="rotate(-90 147.4 72.2)">R5</text>
<text x="152.2" y="72.2" transform="rotate(-90 152.2 72.2)">82</text>
<text x="171.7" y="76">GND</text>
<text x="194.6" y="73.5">GND</text>
<text x="206" y="77.3">10k</text>
<text x="206" y="75.1">R13</text>
<text x="212.4" y="73.5">GND</text>
<text x="283.5" y="72.2">IC4</text>
<text x="306.3" y="73.5" transform="rotate(-90 306.3 73.5)">+5V</text>
<text x="131.1" y="83.7" transform="rotate(-90 131.1 83.7)">+5V</text>
<text x="190.1" y="82">REF_V</text>
<text x="246.4" y="82.4" transform="rotate(-90 246.4 82.4)">R16</text>
<text x="251.2" y="82.4" transform="rotate(-90 251.2 82.4)">100k</text>
<text x="196.8" y="89.7" transform="rotate(-90 196.8 89.7)">C9</text>
<text x="201.8" y="89.7" transform="rotate(-90 201.8 89.7)">100n</text>
<text x="217.5" y="88.7">GND</text>
<text x="237.7" y="88.7" transform="rotate(-90 237.7 88.7)">+5V</text>
<text x="261.8" y="88.2">C11</text>
<text x="132.2" y="92.5" transform="rotate(-90 132.2 92.5)">R4</text>
<text x="137" y="92.5" transform="rotate(-90 137 92.5)">1k</text>
<text x="151.4" y="93.8">Q2</text>
<text x="225.1" y="93.8" transform="rotate(-90 225.1 93.8)">+5V</text>
<text x="245.4" y="91.2">GND</text>
<text x="261.8" y="93.3">47u</text>
<text x="312.9" y="93.4">C13</text>
<text x="120.9" y="98.8">BC847</text>
<text x="120.9" y="96.3">Q1</text>
<text x="151.4" y="96.3">MOS-N</text>
<text x="183" y="100.1" transform="rotate(-90 183 100.1)">R10</text>
<text x="187.8" y="100.1" transform="rotate(-90 187.8 100.1)">100k</text>
<text x="189.5" y="101.4">GND</text>
<text x="198.4" y="97.8">TP2</text>
<text x="230.1" y="98.2">IC3A</text>
<text x="238.8" y="97.6" transform="rotate(-90 238.8 97.6)">R15</text>
<text x="243.6" y="97.6" transform="rotate(-90 243.6 97.6)">10k</text>
<text x="258.1" y="98.8">GND</text>
<text x="283.5" y="96.3">555</text>
<text x="301.2" y="98.8">GND</text>
<text x="312.9" y="98.5">10n</text>
<text x="119.1" y="102.4">~260</text>
<text x="121.6" y="107.2">R1</text>
<text x="137.7" y="107.7" transform="rotate(-90 137.7 107.7)">TP6</text>
<text x="146.3" y="106.5">GND</text>
<text x="171.7" y="106.5">BC847</text>
<text x="171.7" y="103.9">Q3</text>
<text x="230.1" y="106.5">LM339D</text>
<text x="275.1" y="104.2">TP3</text>
<text x="308.9" y="106.5">GND</text>
<text x="169.9" y="110">~260</text>
<text x="198.7" y="113.7">100n</text>
<text x="198.7" y="108.6">C10</text>
<text x="284.6" y="113.6">C12</text>
<text x="131.1" y="116.6">GND</text>
<text x="172.4" y="114.9">R7</text>
<text x="208.8" y="115.4" transform="rotate(-90 208.8 115.4)">TP1</text>
<text x="225.1" y="116.6">GND</text>
<text x="284.6" y="118.7">1u</text>
<text x="134.9" y="122.8">R23</text>
<text x="181.9" y="124.2">GND</text>
<text x="194.6" y="124.2">GND</text>
<text x="271.8" y="120.4" transform="rotate(-90 271.8 120.4)">R17</text>
<text x="276.6" y="120.4" transform="rotate(-90 276.6 120.4)">10M</text>
<text x="270.8" y="129.3">GND</text>
<text x="280.9" y="129.3">GND</text>
<text x="258.1" y="143.9">IC3B</text>
<text x="286" y="143.9">IC3D</text>
<text x="316.5" y="143.9">IC3C</text>
<text x="159" y="144.6" transform="rotate(-90 159 144.6)">+5V</text>
<text x="258.1" y="152.2">LM339D</text>
<text x="286" y="152.2">LM339D</text>
<text x="316.5" y="152.2">LM339D</text>
<text x="160.1" y="156" transform="rotate(-90 160.1 156)">R18</text>
<text x="164.9" y="156" transform="rotate(-90 164.9 156)">2.49k</text>
<text x="240.3" y="157.3">GND</text>
<text x="268.2" y="157.3">GND</text>
<text x="298.7" y="157.3">GND</text>
<text x="169.2" y="164.9" transform="rotate(-90 169.2 164.9)">LM336LP</text>
<text x="192.1" y="166.8">IC1C</text>
<text x="157.8" y="172.5" transform="rotate(-90 157.8 172.5)">IC5</text>
<text x="175.8" y="172.1">C14</text>
<text x="206.3" y="170.9">REF_V</text>
<text x="301.2" y="171.9">IC1D</text>
<text x="175.8" y="177.2">100n</text>
<text x="192.1" y="175.1">LM324D</text>
<text x="159" y="185.2">GND</text>
<text x="171.7" y="185.2">GND</text>
<text x="241" y="183.7">zw</text>
<text x="275.8" y="182.7">GND</text>
<text x="301.2" y="180.1">LM324D</text>
<text x="239.5" y="188.5">R19</text>
<text x="230.1" y="192.8">GND</text>
<text x="241" y="193.8">zw</text>
<text x="245.4" y="192.8">GND</text>
<text x="230.1" y="203">GND</text>
<text x="239.5" y="198.6">R20</text>
<text x="245.4" y="203">GND</text>
<text x="240.9" y="208.8">R2</text>
<text x="241" y="204">zw</text>
<text x="86.8" y="211.3">PAD1</text>
<text x="103.2" y="210.6" transform="rotate(-90 103.2 210.6)">+12V</text>
<text x="202.2" y="210.6" transform="rotate(-90 202.2 210.6)">+5V</text>
<text x="230.1" y="213.1">GND</text>
<text x="245.4" y="213.1">GND</text>
<text x="86.8" y="216.4">WIREPADSMD2,54-5,08</text>
<text x="126.7" y="216.4">R3</text>
<text x="135.2" y="217.8">C1</text>
<text x="142.4" y="217.7">C3</text>
<text x="172.9" y="217.7">C5</text>
<text x="180.9" y="217.8">C7</text>
<text x="239.5" y="221.5">R21</text>
<text x="241" y="216.7">zw</text>
<text x="135.2" y="222.9">100n</text>
<text x="180.9" y="222.9">100n</text>
<text x="230.1" y="225.8">GND</text>
<text x="241" y="226.8">zw</text>
<text x="245.4" y="225.8">GND</text>
<text x="131.1" y="230.9">GND</text>
<text x="138.7" y="230.9">GND</text>
<text x="154" y="230.9">GND</text>
<text x="169.2" y="230.9">GND</text>
<text x="176.8" y="230.9">GND</text>
<text x="239.5" y="231.7">R22</text>
<text x="230.1" y="236">GND</text>
<text x="245.4" y="236">GND</text>
<text x="86.8" y="244.3">PAD2</text>
<text x="123.5" y="243.6" transform="rotate(-90 123.5 243.6)">+12V</text>
<text x="189.5" y="241" transform="rotate(-90 189.5 241)">V+</text>
<text x="86.8" y="249.4">WIREPADSMD2,54-5,08</text>
<text x="135.2" y="250.8">C2</text>
<text x="142.4" y="250.7">C4</text>
<text x="172.9" y="250.7">C6</text>
<text x="180.9" y="250.8">C8</text>
<text x="135.2" y="255.9">100n</text>
<text x="180.9" y="255.9">100n</text>
<text x="95.6" y="263.9">GND</text>
<text x="131.1" y="263.9">GND</text>
<text x="138.7" y="263.9">GND</text>
<text x="154" y="263.9">GND</text>
<text x="169.2" y="263.9">GND</text>
<text x="176.8" y="263.9">GND</text>
</g>
<g font-size="2.3" fill="#808080">
<text x="287.5" y="107.7">1N4148</text>
<text x="293" y="112.2">D4</text>
<text x="111.1" y="211.6">D1 POLY_FUSE</text>
<text x="111.3" y="216.2">LL4148</text>
</g>
<g font-size="2.1" fill="#808080">
<text x="157.5" y="52.8">1</text>
<text x="163.8" y="48.3" transform="rotate(-90 163.8 48.3)">4</text>
<text x="169.5" y="50.3">2</text>
<text x="226.1" y="52.8">7</text>
<text x="238.1" y="50.3">6</text>
<text x="169.5" y="55.3">3</text>
<text x="196.8" y="57.9" transform="rotate(-90 196.8 57.9)">1</text>
<text x="214.5" y="57.9" transform="rotate(-90 214.5 57.9)">1</text>
<text x="238.1" y="55.3">5</text>
<text x="163.8" y="60.2" transform="rotate(-90 163.8 60.2)">11</text>
<text x="193" y="60.4">2</text>
<text x="196.8" y="64.9" transform="rotate(-90 196.8 64.9)">3</text>
<text x="210.8" y="60.4">2</text>
<text x="214.5" y="64.9" transform="rotate(-90 214.5 64.9)">3</text>
<text x="281.9" y="75.7">6</text>
<text x="285.8" y="76.8">TRE VCC+</text>
<text x="299" y="75.7">8</text>
<text x="205.7" y="80.7">1</text>
<text x="212.7" y="80.7">3</text>
<text x="281.9" y="83.3">7</text>
<text x="291.4" y="79.3">/RES</text>
<text x="299" y="83.3">3</text>
<text x="299" y="78.2">4</text>
<text x="209.5" y="85.2" transform="rotate(-90 209.5 85.2)">2</text>
<text x="285.8" y="84.4">DIS</text>
<text x="291.7" y="89.4">CON</text>
<text x="291.9" y="84.4">OUT</text>
<text x="299" y="88.3">5</text>
<text x="281.9" y="90.9">2</text>
<text x="285.8" y="92">TRI</text>
<text x="291.7" y="92">GND</text>
<text x="299" y="90.9">1</text>
<text x="221" y="98.5">5</text>
<text x="227.2" y="96.5" transform="rotate(-90 227.2 96.5)">3</text>
<text x="233" y="101">2</text>
<text x="221" y="103.6">4</text>
<text x="227.2" y="108.7" transform="rotate(-90 227.2 108.7)">12</text>
<text x="248.9" y="149.3">6</text>
<text x="248.9" y="144.2">7</text>
<text x="261" y="146.8">1</text>
<text x="275.7" y="149.3">10</text>
<text x="275.8" y="144.2">11</text>
<text x="288.9" y="146.8">13</text>
<text x="307.3" y="149.3">8</text>
<text x="307.3" y="144.2">9</text>
<text x="319.4" y="146.8">14</text>
<text x="161.2" y="162" transform="rotate(-90 161.2 162)">2</text>
<text x="167" y="167">1</text>
<text x="181.7" y="167">10</text>
<text x="165.8" y="169.2" transform="rotate(-90 165.8 169.2)">ADJ</text>
<text x="182.9" y="172.1">9</text>
<text x="194.9" y="169.6">8</text>
<text x="290.9" y="172.1">12</text>
<text x="161.2" y="174" transform="rotate(-90 161.2 174)">3</text>
<text x="290.9" y="177.2">13</text>
<text x="304.1" y="174.7">14</text>
</g>
<g font-size="1.8" fill="#c90d0c">
<text x="260" y="88.3" transform="rotate(-90 260 88.3)">+</text>
<text x="282.9" y="113.7" transform="rotate(-90 282.9 113.7)">+</text>
<text x="140.7" y="217.8" transform="rotate(-90 140.7 217.8)">+</text>
<text x="171.2" y="217.8" transform="rotate(-90 171.2 217.8)">+</text>
<text x="140.7" y="250.8" transform="rotate(-90 140.7 250.8)">+</text>
<text x="171.2" y="250.8" transform="rotate(-90 171.2 250.8)">+</text>
</g>
</svg>
